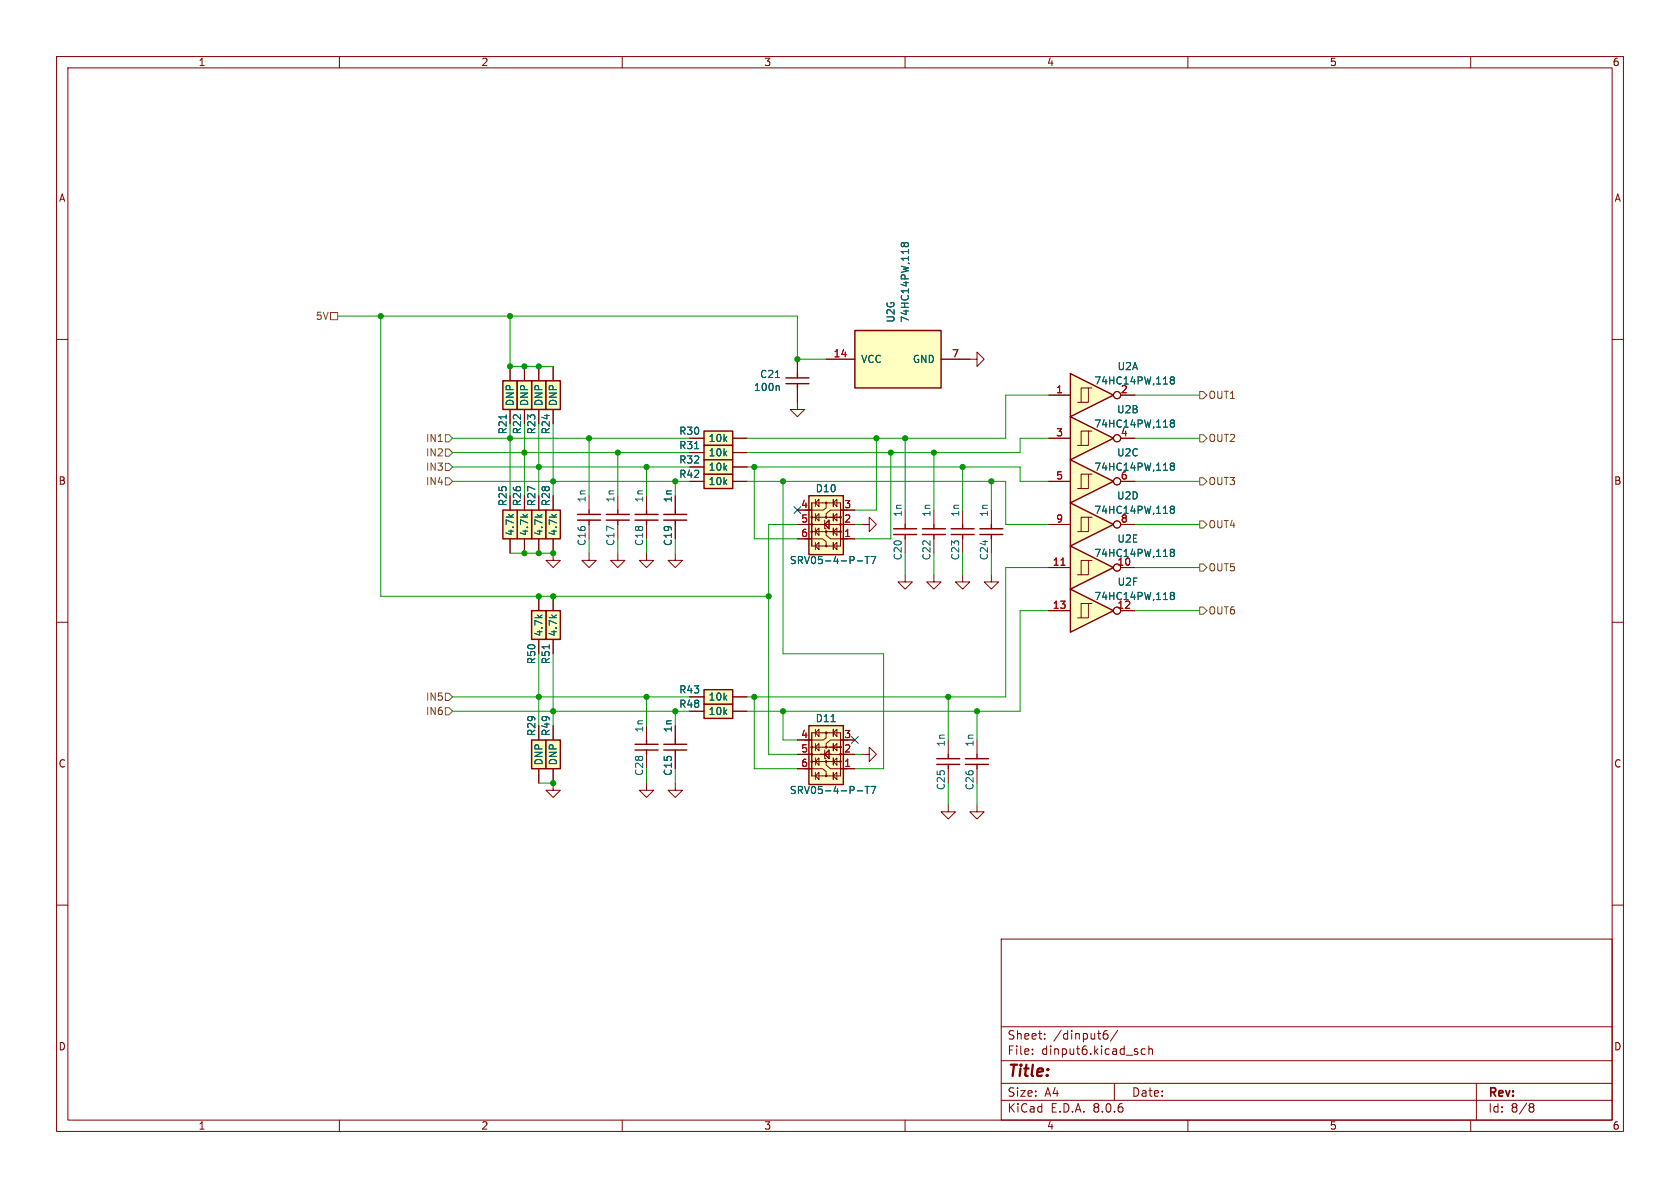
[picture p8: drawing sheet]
<svg xmlns="http://www.w3.org/2000/svg" width="297mm" height="210mm" viewBox="0 0 297 210" stroke-linecap="round" stroke-linejoin="round" font-family="sans-serif">
<g fill="none" stroke="#840000" stroke-width=".18">
<path d="M10 10h277v190h-277zM12 12h273v186h-273zM60 10v2M110 10v2M160 10v2M210 10v2M260 10v2M10 60h2M285 60h2M10 110h2M285 110h2M10 160h2"/>
<path d="M285 160h2M177 166h108v32h-108zM60 198v2M110 198v2M160 198v2M177 194.5h108M177 191.5h108M177 187.5h108M177 181.5h108M182.5 186.3v.1M182.5 185.5v.1M184.7 183.6v.1"/>
<path d="M184.7 182.8v.1M195.7 182.2a.59 .59 0 0 0-.7 .6v.6l.2 .2 .4 .1 .2-.1 .1-.5-.2-.3h-.4l-.3 .3M197 191.5v3M197.6 182.1l-1.3 2M202.5 185.5l-.5-.1-.3 .3v.4l.2 .2h.6M203.1 185.5l.2-.1 .4 .1v.9M203.1 184.9v1.5M210 198v2M260 198v2M261 191.5v6.5M270.6 195.1h.3l.3 .3-.3 .3M270.6 195.7h.3"/>
<path d="M270.9 195.7l.2 .2 .1 .4-.3 .3h-.3"/>
</g>
<path d="M189.2 73.7l7.6 3.8-7.6 3.8z" fill="#ffffc2"/>
<path d="M189.2 73.7l7.6 3.8-7.6 3.8zM107.2 91.9h4.1M107.2 90.9h4.1M109.2 90.2v.7M109.2 91.9v.8" fill="none" stroke="#840000" stroke-width=".25"/>
<g fill="none" stroke="#840000" stroke-width=".18">
<path d="M185.4 77.5h3.8M192.4 76.2h-1.3v2.5M193 76.2h-.6v2.5h-1.9M198.1 77.5h2.6M109.2 87.6v2.6M109.2 92.7v2.6"/>
<circle cx="197.5" cy="77.5" r=".63"/>
</g>
<path d="M207.1 74.8l-.2-.3 .2-.3h.3l.2 .3-.2 .3M207.1 74.8l-.2 .2v.4l.2 .1 .4-.1 .1-.1v-.4l-.2-.1M207.1 74.8h.3" fill="none" stroke="#006464" stroke-width=".18"/>
<path d="M94 90.2h2.5v5.1h-2.5z" fill="#ffffc2"/>
<path d="M94 90.2h2.5v5.1h-2.5z" fill="none" stroke="#840000" stroke-width=".25"/>
<path d="M95.2 87.6v2.6M95.2 95.3v2.5" fill="none" stroke="#840000" stroke-width=".18"/>
<path d="M91.4 90.2h2.6v5.1h-2.6z" fill="#ffffc2"/>
<path d="M91.4 90.2h2.6v5.1h-2.6z" fill="none" stroke="#840000" stroke-width=".25"/>
<path d="M92.7 87.6v2.6M92.7 95.3v2.5" fill="none" stroke="#840000" stroke-width=".18"/>
<path d="M88.9 90.2h2.5v5.1h-2.5z" fill="#ffffc2"/>
<path d="M88.9 90.2h2.5v5.1h-2.5z" fill="none" stroke="#840000" stroke-width=".25"/>
<path d="M90.2 87.6v2.6M90.2 95.3v2.5" fill="none" stroke="#840000" stroke-width=".18"/>
<path d="M96.5 90.2h2.6v5.1h-2.6z" fill="#ffffc2"/>
<path d="M96.5 90.2h2.6v5.1h-2.6z" fill="none" stroke="#840000" stroke-width=".25"/>
<path d="M97.8 87.6v2.6M97.8 95.3v2.5" fill="none" stroke="#840000" stroke-width=".18"/>
<path d="M189.2 66l7.6 3.9-7.6 3.8z" fill="#ffffc2"/>
<g fill="none" stroke="#840000" stroke-width=".25">
<path d="M189.2 66l7.6 3.9-7.6 3.8zM102.1 91.9h4.1M102.1 90.9h4.1M104.1 90.2v.7M104.1 91.9v.8M112.3 132.6h4M112.3 131.6h4M114.3 130.8v.8M114.3 132.6v.8M117.3 132.6h4.1M117.3 131.6h4.1M119.4 130.8v.8"/>
<path d="M119.4 132.6v.8"/>
</g>
<g fill="none" stroke="#840000" stroke-width=".18">
<path d="M185.4 69.9h3.8M192.4 68.6h-1.3v2.5M193 68.6h-.6v2.5h-1.9M198.1 69.9h2.6M104.1 97.8v1.3h1.3l-1.3 1.2-1.2-1.2h1.2M104.1 87.6v2.6M104.1 92.7v2.6M109.2 97.8v1.3h1.3l-1.3 1.2-1.3-1.2h1.3M114.3 97.8v1.3h1.3l-1.3 1.2-1.3-1.2h1.3M119.4 97.8v1.3h1.2l-1.2 1.2-1.3-1.2h1.3M97.8 138.4v1.3h1.3l-1.3 1.3-1.3-1.3h1.3M114.3 138.4v1.3h1.3l-1.3 1.3-1.3-1.3h1.3"/>
<path d="M114.3 128.3v2.5M114.3 133.4v2.5M119.4 138.4v1.3h1.2l-1.2 1.3-1.3-1.3h1.3M119.4 128.3v2.5M119.4 133.4v2.5"/>
<circle cx="197.5" cy="69.8" r=".63"/>
</g>
<path d="M207.1 67.2l-.2-.3 .2-.3h.3l.2 .3-.2 .3M207.1 67.2l-.2 .2v.4l.2 .1 .4-.1 .1-.2v-.3l-.2-.1M207.1 67.2h.3" fill="none" stroke="#006464" stroke-width=".18"/>
<path d="M189.2 81.3l7.6 3.8-7.6 3.8z" fill="#ffffc2"/>
<path d="M189.2 81.3l7.6 3.8-7.6 3.8z" fill="none" stroke="#840000" stroke-width=".25"/>
<g fill="none" stroke="#840000" stroke-width=".18">
<path d="M185.4 85.1h3.8M192.4 83.8h-1.3v2.6M193 83.8h-.6v2.6h-1.9M198.1 85.1h2.6"/>
<circle cx="197.5" cy="85.1" r=".63"/>
</g>
<path d="M207.1 82.4l-.2-.2 .2-.3h.3l.2 .2-.2 .3M207.1 82.4l-.2 .2v.4l.2 .1h.4l.1-.2v-.4l-.2-.1M207.1 82.4h.3" fill="none" stroke="#006464" stroke-width=".18"/>
<path d="M94 130.8h2.5v5.1h-2.5z" fill="#ffffc2"/>
<path d="M94 130.8h2.5v5.1h-2.5z" fill="none" stroke="#840000" stroke-width=".25"/>
<path d="M95.2 128.3v2.5M95.2 135.9v2.5" fill="none" stroke="#840000" stroke-width=".18"/>
<path d="M96.5 130.8h2.6v5.1h-2.6z" fill="#ffffc2"/>
<path d="M96.5 130.8h2.6v5.1h-2.6z" fill="none" stroke="#840000" stroke-width=".25"/>
<path d="M97.8 128.3v2.5M97.8 135.9v2.5" fill="none" stroke="#840000" stroke-width=".18"/>
<path d="M189.2 104.1l7.6 3.9-7.6 3.8z" fill="#ffffc2"/>
<path d="M158 94.5h4.1M158 93.5h4.1M160 92.7v.8M160 94.5v.8M173.2 94.5h4.1M173.2 93.5h4.1M175.3 92.7v.8M175.3 94.5v.8M189.2 104.1l7.6 3.9-7.6 3.8z" fill="none" stroke="#840000" stroke-width=".25"/>
<g fill="none" stroke="#840000" stroke-width=".18">
<path d="M171.4 63.5h1.3v-1.3l1.3 1.3-1.3 1.3v-1.3M160 90.2v2.5M160 95.3v2.5M175.3 90.2v2.5M175.3 95.3v2.5M175.3 101.6v1.3h1.2l-1.2 1.2-1.3-1.2h1.3M185.4 108h3.8M192.4 106.7h-1.3v2.5M193 106.7h-.6v2.5h-1.9M198.1 108h2.6"/>
<circle cx="197.5" cy="107.9" r=".63"/>
</g>
<path d="M207.1 105.3l-.2-.3 .2-.3h.3l.2 .3-.2 .3M207.1 105.3l-.2 .2v.4l.2 .1 .4-.1 .1-.2v-.3l-.2-.1M207.1 105.3h.3" fill="none" stroke="#006464" stroke-width=".18"/>
<path d="M151.1 58.4h15.3v10.2h-15.3z" fill="#ffffc2"/>
<path d="M151.1 58.4h15.3v10.2h-15.3zM165.6 135.1h4.1M165.6 134.1h4.1M167.6 133.4v.7M167.6 135.1v.8M170.7 135.1h4.1M170.7 134.1h4.1M172.7 133.4v.7M172.7 135.1v.8" fill="none" stroke="#840000" stroke-width=".25"/>
<path d="M146 63.5h5.1M166.4 63.5h5M167.6 130.8v2.6M167.6 135.9v2.5M172.7 130.8v2.6M172.7 135.9v2.5M167.6 142.2v1.3h1.3l-1.3 1.3-1.2-1.3h1.2M172.7 142.2v1.3h1.3l-1.3 1.3-1.3-1.3h1.3" fill="none" stroke="#840000" stroke-width=".18"/>
<path d="M159.9 43.1l-.3-.2-.3 .2v.3l.3 .2 .3-.2M159.9 43.1l.2-.2h.3l.2 .2v.3l-.2 .2h-.3l-.2-.2M159.9 43.1v.3" fill="none" stroke="#006464" stroke-width=".18"/>
<path d="M143 87.6h6.1v10.4h-6.1z" fill="#ffffc2"/>
<path d="M143 87.6h6.1v10.4h-6.1z" fill="none" stroke="#840000" stroke-width=".25"/>
<g fill="none" stroke="#840000" stroke-width=".18">
<path d="M141 92.7h10.1M141 95.3h2.5M141 90.2h2.5M142.2 95.3h3.2l.6 .5v.8M143.5 88.9h5.1v7.6h-5.1zM143.5 94h5.1M143.5 91.4h5.1M144.1 96.5l.7-.6v1.3zM144.1 94l.7-.7v1.3zM144.1 88.9l.7-.6v1.2zM144.1 88.3v1.2M144.1 90.8v1.3"/>
<path d="M144.1 93.3v1.3M144.1 95.9v1.3M144.8 90.8v1.3l-.7-.7zM145.8 91.9v1.6h.2M146 94v.6l.8 .7h3.1M146 88.9v.9l-.5 .4h-3.3M146.6 91.9v1.6l-.8-.8zM147.3 96.5l.7-.6v1.3zM147.3 94l.7-.7v1.3zM147.3 91.4l.7-.6v1.3zM147.3 88.3v1.2M147.3 90.8v1.3"/>
<path d="M147.3 93.3v1.3M147.3 95.9v1.3M148 88.3v1.2l-.7-.6zM148.6 95.3h2.5M148.6 90.2h2.5M149.9 90.2h-3.1l-.8 .6v.8"/>
<circle cx="143.5" cy="94" r=".13"/>
<circle cx="143.5" cy="92.7" r=".13"/>
<circle cx="143.5" cy="91.4" r=".13"/>
<circle cx="146" cy="91.4" r=".13"/>
<circle cx="146" cy="96.5" r=".13"/>
<circle cx="146" cy="88.9" r=".13"/>
<circle cx="146" cy="94" r=".13"/>
<circle cx="148.6" cy="91.4" r=".13"/>
<circle cx="148.6" cy="94" r=".13"/>
<circle cx="148.6" cy="92.7" r=".13"/>
</g>
<path d="M151.6 99.2h.9M152.9 98.4h.8M153.3 98.4v1.2M154 98.4h.8l-.5 1.2" fill="none" stroke="#006464" stroke-width=".18"/>
<path d="M88.9 67.3h2.5v5.1h-2.5z" fill="#ffffc2"/>
<path d="M88.9 67.3h2.5v5.1h-2.5zM163.1 94.5h4M163.1 93.5h4M165.1 92.7v.8M165.1 94.5v.8M168.1 94.5h4.1M168.1 93.5h4.1M170.2 92.7v.8M170.2 94.5v.8" fill="none" stroke="#840000" stroke-width=".25"/>
<path d="M90.2 64.8v2.5M90.2 72.4v2.5M152.4 92.7h1.3v-1.3l1.2 1.3-1.2 1.3v-1.3M165.1 90.2v2.5M165.1 95.3v2.5M170.2 90.2v2.5M170.2 95.3v2.5M160 101.6v1.3h1.3l-1.3 1.2-1.3-1.2h1.3M165.1 101.6v1.3h1.3l-1.3 1.2-1.3-1.2h1.3M170.2 101.6v1.3h1.2l-1.2 1.2-1.3-1.2h1.3" fill="none" stroke="#840000" stroke-width=".18"/>
<path d="M89.5 73.3v.8" fill="none" stroke="#006464" stroke-width=".18"/>
<path d="M143 128.3h6.1v10.4h-6.1z" fill="#ffffc2"/>
<path d="M112.3 91.9h4M112.3 90.9h4M114.3 90.2v.7M114.3 91.9v.8M143 128.3h6.1v10.4h-6.1z" fill="none" stroke="#840000" stroke-width=".25"/>
<g fill="none" stroke="#840000" stroke-width=".18">
<path d="M97.8 97.8v1.3h1.3l-1.3 1.2-1.3-1.2h1.3M114.3 87.6v2.6M114.3 92.7v2.6M141 133.4h10.1M141 135.9h2.5M141 130.8h2.5M142.2 135.9h3.2l.6 .5v.9M143.5 129.5h5.1v7.7h-5.1zM143.5 134.6h5.1M143.5 132.1h5.1M144.1 137.2l.7-.7v1.3zM144.1 134.6l.7-.6v1.3z"/>
<path d="M144.1 132.1l.7-.7v1.3zM144.1 129.5l.7-.6v1.3zM144.1 128.9v1.3M144.1 131.4v1.3M144.1 134v1.3M144.1 136.5v1.3M145.8 132.6v1.5h.2M146 134.6v.7l.8 .6h3.1M146 129.5v.9l-.5 .4h-3.3M146.6 132.6v1.5l-.8-.7zM147.3 137.2l.7-.7v1.3zM147.3 134.6l.7-.6v1.3z"/>
<path d="M147.3 129.5l.7-.6v1.3zM147.3 128.9v1.3M147.3 131.4v1.3M147.3 134v1.3M147.3 136.5v1.3M148 131.4v1.3l-.7-.6zM148.6 135.9h2.5M148.6 130.8h2.5M149.9 130.8h-3.1l-.8 .6v.8M152.4 133.4h1.3v-1.3l1.2 1.3-1.2 1.2v-1.2"/>
<circle cx="143.5" cy="132.1" r=".13"/>
<circle cx="143.5" cy="133.4" r=".13"/>
<circle cx="143.5" cy="134.6" r=".13"/>
<circle cx="146" cy="137.2" r=".13"/>
<circle cx="146" cy="132.1" r=".13"/>
<circle cx="146" cy="129.5" r=".13"/>
<circle cx="146" cy="134.6" r=".13"/>
<circle cx="148.6" cy="132.1" r=".13"/>
<circle cx="148.6" cy="134.6" r=".13"/>
<circle cx="148.6" cy="133.4" r=".13"/>
</g>
<path d="M146.9 127.6h.8M151.6 139.8h.9M152.9 139h.8M153.3 139v1.3M154 139h.8l-.5 1.3" fill="none" stroke="#006464" stroke-width=".18"/>
<path d="M94 67.3h2.5v5.1h-2.5z" fill="#ffffc2"/>
<path d="M94 67.3h2.5v5.1h-2.5zM117.3 91.9h4.1M117.3 90.9h4.1M119.4 90.2v.7M119.4 91.9v.8" fill="none" stroke="#840000" stroke-width=".25"/>
<path d="M95.2 64.8v2.5M95.2 72.4v2.5M141 71.1v1.3h1.2l-1.2 1.3-1.3-1.3h1.3M119.4 87.6v2.6M119.4 92.7v2.6" fill="none" stroke="#840000" stroke-width=".18"/>
<path d="M96.5 67.3h2.6v5.1h-2.6z" fill="#ffffc2"/>
<path d="M96.5 67.3h2.6v5.1h-2.6zM138.9 67.8h4.1M138.9 66.8h4.1M141 66v.8M141 67.8v.8" fill="none" stroke="#840000" stroke-width=".25"/>
<path d="M97.8 64.8v2.5M97.8 72.4v2.5M141 63.5v2.5M141 68.6v2.5" fill="none" stroke="#840000" stroke-width=".18"/>
<path d="M137.1 66.7h.7M137.6 68.2l.2 .2v.6" fill="none" stroke="#006464" stroke-width=".18"/>
<path d="M91.4 67.3h2.6v5.1h-2.6z" fill="#ffffc2"/>
<path d="M91.4 67.3h2.6v5.1h-2.6z" fill="none" stroke="#840000" stroke-width=".25"/>
<path d="M92.7 64.8v2.5M92.7 72.4v2.5" fill="none" stroke="#840000" stroke-width=".18"/>
<path d="M124.5 76.2h5v2.5h-5z" fill="#ffffc2"/>
<path d="M124.5 76.2h5v2.5h-5z" fill="none" stroke="#840000" stroke-width=".25"/>
<path d="M121.9 77.5h2.6M129.5 77.5h2.6" fill="none" stroke="#840000" stroke-width=".18"/>
<path d="M124.5 78.7h5v2.6h-5z" fill="#ffffc2"/>
<path d="M124.5 78.7h5v2.6h-5z" fill="none" stroke="#840000" stroke-width=".25"/>
<path d="M121.9 80h2.6M129.5 80h2.6" fill="none" stroke="#840000" stroke-width=".18"/>
<path d="M122.8 79.3h.7" fill="none" stroke="#006464" stroke-width=".18"/>
<path d="M124.5 83.8h5v2.6h-5z" fill="#ffffc2"/>
<path d="M124.5 83.8h5v2.6h-5z" fill="none" stroke="#840000" stroke-width=".25"/>
<path d="M121.9 85.1h2.6M129.5 85.1h2.6" fill="none" stroke="#840000" stroke-width=".18"/>
<path d="M124.5 81.3h5v2.5h-5z" fill="#ffffc2"/>
<path d="M124.5 81.3h5v2.5h-5z" fill="none" stroke="#840000" stroke-width=".25"/>
<path d="M121.9 82.6h2.6M129.5 82.6h2.6" fill="none" stroke="#840000" stroke-width=".18"/>
<path d="M124.5 124.5h5v2.5h-5z" fill="#ffffc2"/>
<path d="M124.5 124.5h5v2.5h-5z" fill="none" stroke="#840000" stroke-width=".25"/>
<path d="M121.9 125.7h2.6M129.5 125.7h2.6" fill="none" stroke="#840000" stroke-width=".18"/>
<path d="M189.2 96.5l7.6 3.8-7.6 3.8z" fill="#ffffc2"/>
<path d="M189.2 96.5l7.6 3.8-7.6 3.8z" fill="none" stroke="#840000" stroke-width=".25"/>
<g fill="none" stroke="#840000" stroke-width=".18">
<path d="M192.4 99.1h-1.3v2.5M193 99.1h-.6v2.5h-1.9M185.4 100.3h3.8M198.1 100.3h2.6"/>
<circle cx="197.5" cy="100.3" r=".63"/>
</g>
<path d="M187.6 99.9h.7" fill="none" stroke="#a90000" stroke-width=".18"/>
<path d="M207.1 97.6l-.2-.2 .2-.3h.3l.2 .2-.2 .3M207.1 97.6l-.2 .3v.3l.2 .2 .4-.1 .1-.2v-.3l-.2-.2M207.1 97.6h.3" fill="none" stroke="#006464" stroke-width=".18"/>
<path d="M124.5 121.9h5v2.6h-5z" fill="#ffffc2"/>
<path d="M124.5 121.9h5v2.6h-5z" fill="none" stroke="#840000" stroke-width=".25"/>
<path d="M121.9 123.2h2.6M129.5 123.2h2.6" fill="none" stroke="#840000" stroke-width=".18"/>
<path d="M189.2 88.9l7.6 3.8-7.6 3.8z" fill="#ffffc2"/>
<path d="M189.2 88.9l7.6 3.8-7.6 3.8z" fill="none" stroke="#840000" stroke-width=".25"/>
<g fill="none" stroke="#840000" stroke-width=".18">
<path d="M185.4 92.7h3.8M192.4 91.4h-1.3v2.6M193 91.4h-.6v2.6h-1.9M198.1 92.7h2.6"/>
<circle cx="197.5" cy="92.7" r=".63"/>
</g>
<path d="M207.1 90l-.2-.2 .2-.3h.3l.2 .2-.2 .3M207.1 90l-.2 .3v.3l.2 .1h.4l.1-.2v-.4l-.2-.1M207.1 90h.3" fill="none" stroke="#006464" stroke-width=".18"/>
<path d="M96.5 108h2.6v5h-2.6z" fill="#ffffc2"/>
<path d="M96.5 108h2.6v5h-2.6z" fill="none" stroke="#840000" stroke-width=".25"/>
<path d="M97.8 105.4v2.6M97.8 113v2.6" fill="none" stroke="#840000" stroke-width=".18"/>
<path d="M97.1 114v.7" fill="none" stroke="#006464" stroke-width=".18"/>
<path d="M94 108h2.5v5h-2.5z" fill="#ffffc2"/>
<path d="M94 108h2.5v5h-2.5z" fill="none" stroke="#840000" stroke-width=".25"/>
<g fill="none" stroke="#840000" stroke-width=".18">
<path d="M90.2 64.8v2.5M90.2 72.4v2.5M92.7 64.8v2.5M92.7 72.4v2.5M95.2 64.8v2.5M95.2 72.4v2.5M97.8 64.8v2.5M97.8 72.4v2.5M121.9 77.5h2.6M129.5 77.5h2.6M141 63.5v2.5M141 68.6v2.5"/>
<path d="M146 63.5h5.1M166.4 63.5h5M185.4 77.5h3.8M185.4 69.9h3.8M198.1 77.5h2.6M198.1 69.9h2.6M90.2 87.6v2.6M90.2 95.3v2.5M92.7 87.6v2.6M92.7 95.3v2.5M95.2 87.6v2.6M95.2 95.3v2.5"/>
<path d="M97.8 87.6v2.6M97.8 95.3v2.5M119.4 87.6v2.6M119.4 92.7v2.6M121.9 80h2.6M121.9 85.1h2.6M121.9 82.6h2.6M129.5 80h2.6M129.5 85.1h2.6M129.5 82.6h2.6M141 95.3h2.5M141 92.7h2.5"/>
<path d="M141 90.2h2.5M148.6 95.3h2.5M148.6 92.7h2.5M148.6 90.2h2.5M185.4 85.1h3.8M185.4 92.7h3.8M198.1 85.1h2.6M198.1 92.7h2.6M95.2 105.4v2.6M95.2 113v2.6M97.8 105.4v2.6M97.8 113v2.6"/>
<path d="M185.4 108h3.8M185.4 100.3h3.8M198.1 108h2.6M198.1 100.3h2.6M95.2 128.3v2.5M95.2 135.9v2.5M97.8 128.3v2.5M97.8 135.9v2.5M119.4 128.3v2.5M119.4 133.4v2.5M121.9 125.7h2.6M121.9 123.2h2.6"/>
<path d="M129.5 125.7h2.6M129.5 123.2h2.6M141 135.9h2.5M141 133.4h2.5M141 130.8h2.5M148.6 135.9h2.5M148.6 133.4h2.5M148.6 130.8h2.5"/>
<circle cx="197.5" cy="69.8" r=".63"/>
<circle cx="197.5" cy="77.5" r=".63"/>
<circle cx="197.5" cy="92.7" r=".63"/>
<circle cx="197.5" cy="85.1" r=".63"/>
<circle cx="197.5" cy="107.9" r=".63"/>
<circle cx="197.5" cy="100.3" r=".63"/>
</g>
<g fill="none" stroke="#725600" stroke-width=".18">
<path d="M58.4 55.2h1.3v1.3h-1.3zM78.7 79.4h.7l.6 .6-.6 .6h-.7zM78.7 76.8h.7l.6 .7-.6 .6h-.7zM212.1 76.8h.6l.7 .7-.7 .6h-.6zM212.1 69.2h.6l.7 .7-.7 .6h-.6zM78.7 84.5h.7l.6 .6-.6 .6h-.7zM78.7 81.9h.7l.6 .7-.6 .6h-.7zM212.1 99.7h.6l.7 .6-.7 .7h-.6zM212.1 92.1h.6l.7 .6-.7 .6h-.6zM212.1 84.5h.6l.7 .6-.7 .6h-.6zM212.1 107.3h.6l.7 .7-.7 .6h-.6zM78.7 125.1h.7l.6 .6-.6 .7h-.7z"/>
<path d="M78.7 122.6h.7l.6 .6-.6 .6h-.7z"/>
</g>
<path d="M129.5 80h.1" fill="none" stroke="#0000c2" stroke-width=".18"/>
<g fill="none" stroke="#009600" stroke-width=".18">
<path d="M59.7 55.9h81.3v7.6h5M67.3 55.9v49.5h68.6M90.2 55.9v8.9h7.6M80 77.5h41.9M90.2 74.9v12.7M92.7 74.9v12.7M95.2 74.9v12.7M97.8 74.9v12.7M104.1 77.5v10.1M154.9 77.5v12.7h-3.8M160 77.5v12.7M185.4 69.9h-7.6v7.6h-45.7"/>
<path d="M185.4 77.5h-5.1v2.5h-48.2M200.7 69.9h11.4M200.7 77.5h11.4M80 85.1h41.9M80 82.6h41.9M80 80h41.9M90.2 97.8h7.6M104.1 95.3v2.5M109.2 80v7.6M109.2 95.3v2.5M114.3 82.6v5M114.3 95.3v2.5"/>
<path d="M119.4 85.1v2.5M119.4 95.3v2.5M132.1 85.1h45.7v7.6h7.6M132.1 82.6h48.2v2.5h5.1M133.3 82.6v12.7h7.7M138.4 85.1v30.5h17.8v20.3h-5.1M141 92.7h-5.1v40.7h5.1M151.1 92.7h1.3M157.5 80v15.3h-6.4M160 97.8v3.8M165.1 80v10.2M165.1 97.8v3.8"/>
<path d="M170.2 82.6v7.6M170.2 97.8v3.8M175.3 85.1v5.1M175.3 97.8v3.8M200.7 92.7h11.4M200.7 85.1h11.4M95.2 115.6v12.7M97.8 115.6v12.7M185.4 100.3h-7.6v22.9h-45.7M185.4 108h-5.1v17.7h-48.2M200.7 100.3h11.4M200.7 108h11.4"/>
<path d="M80 123.2h41.9M80 125.7h41.9M95.2 138.4h2.6M114.3 123.2v5.1M114.3 135.9v2.5M119.4 125.7v2.6M119.4 135.9v2.5M133.3 123.2v12.7h7.7M138.4 125.7v5.1h2.6M151.1 133.4h1.3M167.6 123.2v7.6M167.6 138.4v3.8"/>
<path d="M172.7 125.7v5.1M172.7 138.4v3.8"/>
</g>
<path d="M140.4 89.6l1.2 1.2M141.6 89.6l-1.2 1.2M150.5 130.2l1.2 1.2M151.7 130.2l-1.2 1.2" fill="none" stroke="#000084" stroke-width=".18"/>
<g fill="none" stroke="#006464" stroke-width=".18">
<path d="M159.9 43.1l-.3-.2-.3 .2v.3l.3 .2 .3-.2M159.9 43.1l.2-.2h.3l.2 .2v.3l-.2 .2h-.3l-.2-.2M159.9 43.1v.3M89.5 73.3v.8M122.8 79.3h.7M137.1 66.7h.7M137.6 68.2l.2 .2v.6M207.1 67.2l-.2-.3 .2-.3h.3l.2 .3-.2 .3M207.1 67.2l-.2 .2v.4l.2 .1 .4-.1 .1-.2v-.3l-.2-.1M207.1 74.8l-.2-.3 .2-.3h.3l.2 .3-.2 .3M207.1 74.8l-.2 .2v.4l.2 .1 .4-.1 .1-.1v-.4l-.2-.1M207.1 67.2h.3"/>
<path d="M207.1 74.8h.3M151.6 99.2h.9M152.9 98.4h.8M153.3 98.4v1.2M154 98.4h.8l-.5 1.2M207.1 97.6l-.2 .3v.3l.2 .2 .4-.1 .1-.2v-.3l-.2-.2M207.1 82.4l-.2-.2 .2-.3h.3l.2 .2-.2 .3M207.1 82.4l-.2 .2v.4l.2 .1h.4l.1-.2v-.4l-.2-.1M207.1 90l-.2-.2 .2-.3h.3l.2 .2-.2 .3M207.1 90l-.2 .3v.3l.2 .1h.4l.1-.2v-.4l-.2-.1M207.1 97.6l-.2-.2 .2-.3h.3l.2 .2-.2 .3M207.1 82.4h.3"/>
<path d="M207.1 97.6h.3M207.1 90h.3M97.1 114v.7M207.1 105.3l-.2-.3 .2-.3h.3l.2 .3-.2 .3M207.1 105.3l-.2 .2v.4l.2 .1 .4-.1 .1-.2v-.3l-.2-.1M207.1 105.3h.3M146.9 127.6h.8M151.6 139.8h.9M152.9 139h.8M153.3 139v1.3M154 139h.8l-.5 1.3"/>
</g>
<path d="M187.6 99.9h.7" fill="none" stroke="#a90000" stroke-width=".18"/>
<g fill="#009600" stroke="#009600" stroke-width=".18">
<circle cx="95.2" cy="64.8" r=".46"/>
<circle cx="92.7" cy="64.8" r=".46"/>
<circle cx="104.1" cy="77.5" r=".46"/>
<circle cx="109.2" cy="80" r=".46"/>
<circle cx="141" cy="63.5" r=".46"/>
<circle cx="92.7" cy="80" r=".46"/>
<circle cx="95.2" cy="82.6" r=".46"/>
<circle cx="97.8" cy="85.1" r=".46"/>
<circle cx="114.3" cy="82.6" r=".46"/>
<circle cx="119.4" cy="85.1" r=".46"/>
<circle cx="138.4" cy="85.1" r=".46"/>
<circle cx="133.3" cy="82.6" r=".46"/>
<circle cx="138.4" cy="125.7" r=".46"/>
<circle cx="119.4" cy="125.7" r=".46"/>
<circle cx="133.3" cy="123.2" r=".46"/>
<circle cx="95.2" cy="97.8" r=".46"/>
<circle cx="97.8" cy="105.4" r=".46"/>
<circle cx="95.2" cy="105.4" r=".46"/>
<circle cx="95.2" cy="123.2" r=".46"/>
<circle cx="97.8" cy="138.4" r=".46"/>
<circle cx="97.8" cy="125.7" r=".46"/>
<circle cx="114.3" cy="123.2" r=".46"/>
<circle cx="90.2" cy="64.8" r=".46"/>
<circle cx="90.2" cy="55.9" r=".46"/>
<circle cx="90.2" cy="77.5" r=".46"/>
<circle cx="92.7" cy="97.8" r=".46"/>
<circle cx="67.3" cy="55.9" r=".46"/>
<circle cx="97.8" cy="97.8" r=".46"/>
<circle cx="135.9" cy="105.4" r=".46"/>
<circle cx="165.1" cy="80" r=".46"/>
<circle cx="170.2" cy="82.6" r=".46"/>
<circle cx="160" cy="77.5" r=".46"/>
<circle cx="175.3" cy="85.1" r=".46"/>
<circle cx="172.7" cy="125.7" r=".46"/>
<circle cx="167.6" cy="123.2" r=".46"/>
<circle cx="157.5" cy="80" r=".46"/>
<circle cx="154.9" cy="77.5" r=".46"/>
</g>
<text font-size="2.8" fill="#840000" x="178" y="190.9">Title:</text>
<g font-size="2.1" fill="#840000">
<text x="178" y="184">Sheet:</text>
<text x="186.2" y="184">/dinput6/</text>
<text x="178" y="186.7">File:</text>
<text x="184.1" y="186.7">dinput6.kicad_sch</text>
<text x="178" y="196.9">KiCad</text>
<text x="178" y="194.1">Size:</text>
<text x="184.7" y="194.1">A4</text>
<text x="185.7" y="196.9">E.D.A.</text>
<text x="193.3" y="196.9">8.0.6</text>
<text x="200" y="194.1">Date:</text>
<text x="263" y="194.3">Rev:</text>
<text x="263" y="196.9">Id:</text>
<text x="267.1" y="196.9">8/8</text>
</g>
<g font-size="1.8" fill="#840000">
<text x="35" y="11.9">1</text>
<text x="85" y="11.9">2</text>
<text x="135" y="11.9">3</text>
<text x="185" y="11.9">4</text>
<text x="235" y="11.9">5</text>
<text x="285" y="11.9">6</text>
<text x="10.3" y="35.9">A</text>
<text x="285.3" y="35.9">A</text>
<text x="10.3" y="85.9">B</text>
<text x="285.3" y="85.9">B</text>
<text x="10.3" y="135.9">C</text>
<text x="285.3" y="135.9">C</text>
<text x="10.3" y="185.9">D</text>
<text x="285.3" y="185.9">D</text>
<text x="35" y="199.9">1</text>
<text x="85" y="199.9">2</text>
<text x="135" y="199.9">3</text>
<text x="185" y="199.9">4</text>
<text x="235" y="199.9">5</text>
<text x="285" y="199.9">6</text>
</g>
<g font-size="1.8" fill="#725600">
<text x="55.7" y="56.7">5V</text>
<text x="213.6" y="70.7">OUT1</text>
<text x="75.2" y="80.9">IN2</text>
<text x="75.2" y="83.4">IN3</text>
<text x="75.2" y="78.3">IN1</text>
<text x="213.6" y="78.3">OUT2</text>
<text x="75.2" y="86">IN4</text>
<text x="213.6" y="86">OUT3</text>
<text x="213.6" y="93.6">OUT4</text>
<text x="213.6" y="101.2">OUT5</text>
<text x="213.6" y="108.8">OUT6</text>
<text x="75.2" y="124.1">IN5</text>
<text x="75.2" y="126.6">IN6</text>
</g>
<g font-size="1.8" fill="#006464">
<text x="158.3" y="57.1" transform="rotate(-90 158.3 57.1)">U2G</text>
<text x="160.9" y="57.1" transform="rotate(-90 160.9 57.1)">74HC14PW,118</text>
<text x="152.1" y="64.4">VCC</text>
<text x="161.3" y="64.4">GND</text>
<text x="197.5" y="65.6">U2A</text>
<text x="91" y="71.9" transform="rotate(-90 91 71.9)">DNP</text>
<text x="93.6" y="71.9" transform="rotate(-90 93.6 71.9)">DNP</text>
<text x="96.1" y="71.9" transform="rotate(-90 96.1 71.9)">DNP</text>
<text x="98.7" y="71.9" transform="rotate(-90 98.7 71.9)">DNP</text>
<text x="133.2" y="69.3">100n</text>
<text x="134.3" y="67">C21</text>
<text x="193.4" y="68.2">74HC14PW,118</text>
<text x="89.8" y="76.9" transform="rotate(-90 89.8 76.9)">R21</text>
<text x="92.3" y="76.9" transform="rotate(-90 92.3 76.9)">R22</text>
<text x="94.8" y="76.9" transform="rotate(-90 94.8 76.9)">R23</text>
<text x="97.4" y="76.9" transform="rotate(-90 97.4 76.9)">R24</text>
<text x="120" y="77.1">R30</text>
<text x="193.4" y="75.8">74HC14PW,118</text>
<text x="197.4" y="73.3">U2B</text>
<text x="120" y="79.6">R31</text>
<text x="120" y="82.1">R32</text>
<text x="125.2" y="78.3">10k</text>
<text x="125.2" y="80.9">10k</text>
<text x="125.2" y="83.4">10k</text>
<text x="193.4" y="83.4">74HC14PW,118</text>
<text x="197.4" y="80.9">U2C</text>
<text x="89.8" y="89.6" transform="rotate(-90 89.8 89.6)">R25</text>
<text x="92.3" y="89.6" transform="rotate(-90 92.3 89.6)">R26</text>
<text x="94.8" y="89.6" transform="rotate(-90 94.8 89.6)">R27</text>
<text x="97.4" y="89.6" transform="rotate(-90 97.4 89.6)">R28</text>
<text x="103.7" y="88.9" transform="rotate(-90 103.7 88.9)">1n</text>
<text x="108.8" y="88.9" transform="rotate(-90 108.8 88.9)">1n</text>
<text x="113.9" y="88.9" transform="rotate(-90 113.9 88.9)">1n</text>
<text x="119" y="88.9" transform="rotate(-90 119 88.9)">1n</text>
<text x="120" y="84.7">R42</text>
<text x="125.2" y="86">10k</text>
<text x="144.1" y="87.2">D10</text>
<text x="197.4" y="88.5">U2D</text>
<text x="91" y="94.8" transform="rotate(-90 91 94.8)">4.7k</text>
<text x="93.6" y="94.8" transform="rotate(-90 93.6 94.8)">4.7k</text>
<text x="96.1" y="94.8" transform="rotate(-90 96.1 94.8)">4.7k</text>
<text x="98.7" y="94.8" transform="rotate(-90 98.7 94.8)">4.7k</text>
<text x="159.6" y="91.5" transform="rotate(-90 159.6 91.5)">1n</text>
<text x="164.7" y="91.5" transform="rotate(-90 164.7 91.5)">1n</text>
<text x="169.8" y="91.5" transform="rotate(-90 169.8 91.5)">1n</text>
<text x="174.9" y="91.5" transform="rotate(-90 174.9 91.5)">1n</text>
<text x="193.4" y="91">74HC14PW,118</text>
<text x="103.7" y="96.6" transform="rotate(-90 103.7 96.6)">C16</text>
<text x="108.8" y="96.6" transform="rotate(-90 108.8 96.6)">C17</text>
<text x="113.9" y="96.6" transform="rotate(-90 113.9 96.6)">C18</text>
<text x="119" y="96.6" transform="rotate(-90 119 96.6)">C19</text>
<text x="139.5" y="99.9">SRV05-4-P-T7</text>
<text x="159.6" y="99.2" transform="rotate(-90 159.6 99.2)">C20</text>
<text x="164.7" y="99.2" transform="rotate(-90 164.7 99.2)">C22</text>
<text x="169.8" y="99.2" transform="rotate(-90 169.8 99.2)">C23</text>
<text x="174.9" y="99.2" transform="rotate(-90 174.9 99.2)">C24</text>
<text x="193.4" y="98.7">74HC14PW,118</text>
<text x="197.4" y="96.1">U2E</text>
<text x="193.4" y="106.3">74HC14PW,118</text>
<text x="197.5" y="103.7">U2F</text>
<text x="96.1" y="112.6" transform="rotate(-90 96.1 112.6)">4.7k</text>
<text x="98.7" y="112.6" transform="rotate(-90 98.7 112.6)">4.7k</text>
<text x="94.8" y="117.5" transform="rotate(-90 94.8 117.5)">R50</text>
<text x="97.4" y="117.5" transform="rotate(-90 97.4 117.5)">R51</text>
<text x="120" y="125.3">R48</text>
<text x="120" y="122.8">R43</text>
<text x="125.2" y="124.1">10k</text>
<text x="94.8" y="130.2" transform="rotate(-90 94.8 130.2)">R29</text>
<text x="97.4" y="130.2" transform="rotate(-90 97.4 130.2)">R49</text>
<text x="113.9" y="129.6" transform="rotate(-90 113.9 129.6)">1n</text>
<text x="119" y="129.6" transform="rotate(-90 119 129.6)">1n</text>
<text x="125.2" y="126.6">10k</text>
<text x="144.1" y="127.9">D11</text>
<text x="96.1" y="135.4" transform="rotate(-90 96.1 135.4)">DNP</text>
<text x="98.7" y="135.4" transform="rotate(-90 98.7 135.4)">DNP</text>
<text x="113.9" y="137.3" transform="rotate(-90 113.9 137.3)">C28</text>
<text x="119" y="137.3" transform="rotate(-90 119 137.3)">C15</text>
<text x="167.2" y="132.1" transform="rotate(-90 167.2 132.1)">1n</text>
<text x="172.3" y="132.1" transform="rotate(-90 172.3 132.1)">1n</text>
<text x="139.5" y="140.6">SRV05-4-P-T7</text>
<text x="167.2" y="139.8" transform="rotate(-90 167.2 139.8)">C25</text>
<text x="172.3" y="139.8" transform="rotate(-90 172.3 139.8)">C26</text>
</g>
<g font-size="1.8" fill="#a90000">
<text x="147.3" y="63.2">14</text>
<text x="168.2" y="63.2">7</text>
<text x="186.6" y="69.6">1</text>
<text x="198" y="69.6">2</text>
<text x="186.6" y="77.2">3</text>
<text x="198" y="77.2">4</text>
<text x="141.5" y="89.9">4</text>
<text x="149.2" y="89.9">3</text>
<text x="186.6" y="84.8">5</text>
<text x="198" y="84.8">6</text>
<text x="141.5" y="92.5">5</text>
<text x="141.5" y="95">6</text>
<text x="149.2" y="95">1</text>
<text x="149.2" y="92.5">2</text>
<text x="186.6" y="92.5">9</text>
<text x="198" y="92.5">8</text>
<text x="186" y="100.1">11</text>
<text x="197.4" y="100.1">10</text>
<text x="186" y="107.7">13</text>
<text x="197.4" y="107.7">12</text>
<text x="141.5" y="130.6">4</text>
<text x="149.2" y="130.6">3</text>
<text x="141.5" y="133.1">5</text>
<text x="141.5" y="135.6">6</text>
<text x="149.2" y="135.6">1</text>
<text x="149.2" y="133.1">2</text>
</g>
</svg>
